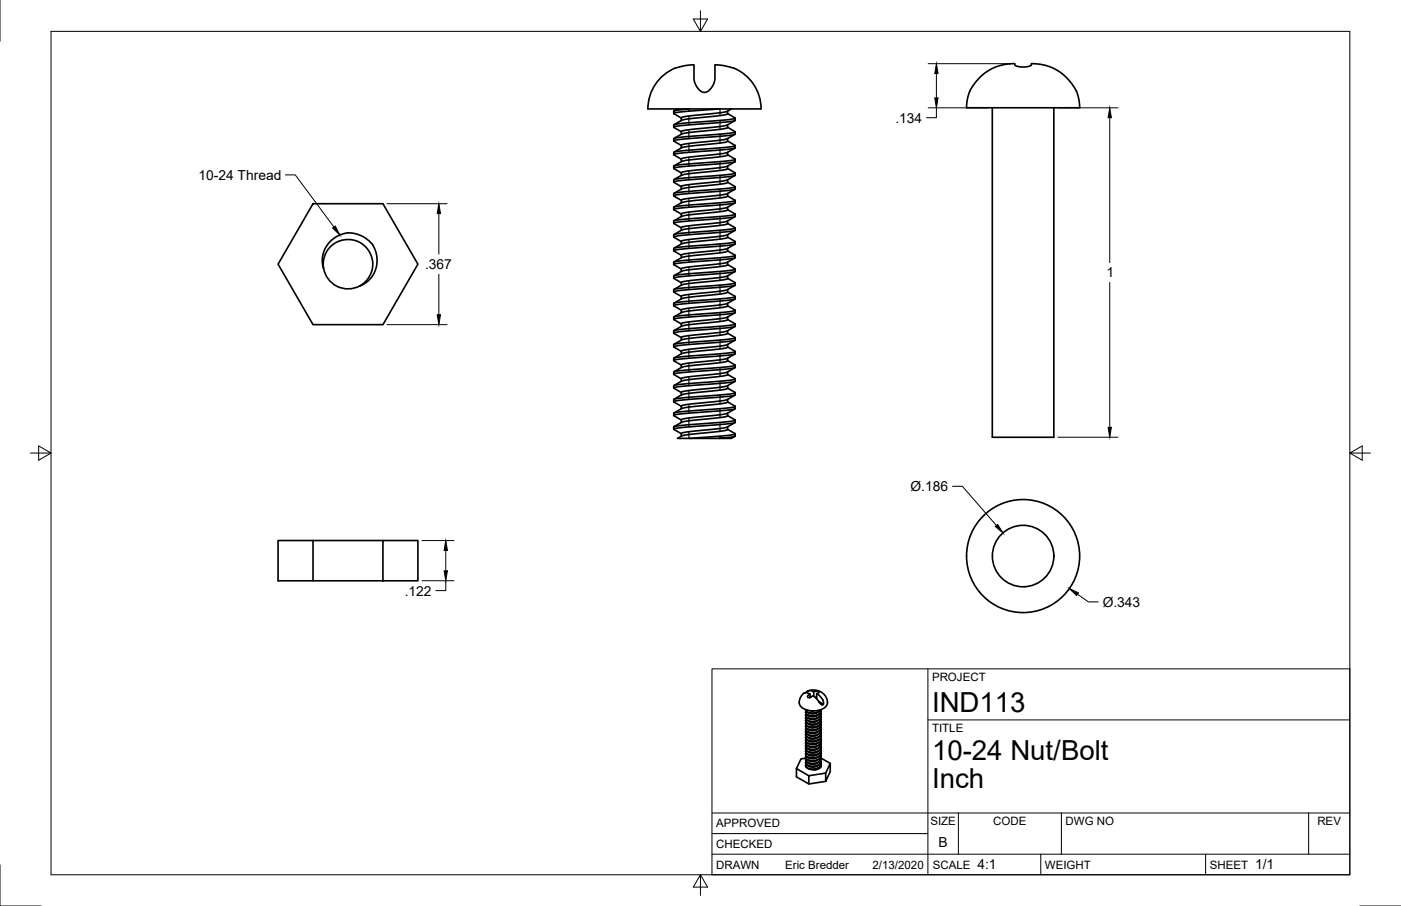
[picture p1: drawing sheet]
<svg xmlns="http://www.w3.org/2000/svg" width="432mm" height="279mm" viewBox="0 0 432 279" stroke-linecap="round" stroke-linejoin="round" font-family="sans-serif">
<!-- layer: Visible -->
<g fill="none" stroke="#000" stroke-width=".51">
<path d="M203.9 23.7l2-1.5 2.2-1.2 2.7-.7 3.1-.3v4.3l.2 1.2 1.3 2.1 .9 .7 1 .2 1.5-.9 1.3-2 .2-1.2v-4.4l3.1 .3 2.6 .7a13.2 13.2 0 0 1 8.5 12.6h-34.8a13.3 13.3 0 0 1 4.2-9.9zM208.8 33.6l-1.1 .6M210 36.3v.8M210.1 37.1l-2.4 1.4M212.6 33.6l-4.7 .6-.3 .1v.7M221.6 33.6l-10.2 .8-3.7 .5 2.3 1.5M224.2 35.1l-2.2 .5-9.5 1-2.4 .5M224.2 39.3l-1.7 .5-9.5 1-2.9 .5M224.3 34.3v.7l2.3 1.4-3 .6-14.6 1.2-1.3 .3-.1 .7M224.3 38.5v.8l2.2 1.3M225.4 33.6l-2.1 1-11.5 1.2-1.8 .5M226.5 37.2l-2.3 1.4-.9 .2-11.5 1.3-1.8 .5"/>
<path d="M226.6 37.1l-2.2 .5-13.9 1.1-2.8 .5 2.3 1.4M226.6 36.4v.7M302.2 23.6l1.9-1.5 1.7-1 3.7-1.2 3.3-.3v.5l.6 .3 2.4 .3 1.9-.5 .2-.6 2.9 .3 3.2 .8 3.3 2 2.4 2.3 2.1 3.1a12.7 12.7 0 0 1 .9 5.1h-34.8a10.2 10.2 0 0 1 1.1-5.4l1.6-2.3zM305.8 33.2v101.7h19v-101.7M210 40.6v.8M210 49v.8M210 53.3v.8M210.1 41.3l-2.4 1.4M210.1 49.8l-2.4 1.4M210.1 54l-2.4 1.4M224.2 43.6l-2.2 .5-11.4 1.3-2.9 1.5M224.2 56.3l-2.2 .5-11.4 1.3-2.9 1.5"/>
<path d="M224.2 47.8l-1.7 .5-10 1-2.4 .5M224.2 52l-1.7 .5-9.5 1-2.9 .5M224.3 42.7v.8l2.3 1.4-3 .6-14.6 1.2-1.3 .2-.1 .8M224.3 47.7l2.3 1.4-3 .6-14.6 1.2-1.3 .3-.1 .7M224.3 52l2.2 1.3M224.3 56.2l2.2 1.3M224.3 47v.8M224.3 51.2v.8M224.3 55.4v.9M224.3 59.7v.8M226.5 40.6l-.3 .3-1.8 .2-15.4 1.3-1.2 .3-.2 .8M226.5 53.3v.2l-.6 .1-2.4 .3-14.5 1.2-1.2 .3-.2 .8"/>
<path d="M226.5 57.5l-.6 .4-2.3 .3-14.6 1.2-1.2 .2-.2 .8M226.5 41.4l-3.2 1.6-12.9 1.6-.4 .2v.8M226.5 45.7l-3.2 1.6-11.1 1.2-2.2 .5M226.5 49.9l-2.3 1.4-.9 .2-11.1 1.2-2.2 .6M226.5 54.1l-3.2 1.6-12.9 1.6-.4 .2v.8M226.5 58.4l-2.3 1.3-.9 .3-11.1 1.2-2.2 .5M226.5 58.3l-2.1 .4-13.9 1.1-2.8 .5 2.3 1.5M226.5 41.3l-2.1 .5-13.9 1.1-2.8 .5 2.3 1.5M226.6 54l-2.2 .5-13.9 1.1-2.8 .5 2.3 1.5M226.6 45.6l-2.2 .4-13.9 1.1-2.9 .6 2.4 1.4M226.6 49.1v.7l-1.5 .4-14.6 1.2-2.8 .5 2.3 1.4M226.6 40.7v.6"/>
<path d="M226.6 44.9v.7M226.6 53.4v.6M226.6 57.6v.7M96.5 62.8h21.5l10.8 18.7-10.8 18.6h-21.5l-10.8-18.6zM101.9 74.3l2.3-1.6a8.4 8.4 0 0 1 9 1.1 8.4 8.4 0 0 1 2.8 8.6l-.8 2-1 1.5-1.3 1.2-2 1.1 2.1-1.8 1.4-2.2 .5-2.4-.3-2.3-1.1-2.4-1.8-1.8-2.1-1.1-2.7-.3-1.7 .2-1.4 .6-1.4 .9-1.2 1.2-1.3 2.7-.3 1.8 .1 1.4-.4-2 .2-2.2 .9-2.1zM210 61.7v.8M210 74.4v.8M210.1 62.5l-2.4 1.4M210.1 66.7l-2.4 1.4M210.1 75.2l-2.4 1.4M224.2 69l-2.2 .5-11.1 1.2-.8 .3-2.4 1.3M224.2 77.4l-2.2 .6-11.1 1.2-.8 .2-2.4 1.4"/>
<path d="M224.2 60.5l-1.7 .5-10.4 1.1-2 .4M224.2 64.7l-1.7 .5-9.5 1-2.9 .5M224.2 73.2l-2.2 .5-9.9 1.1-2 .4M224.3 60.4l2.3 1.4-3 .6-14.6 1.2-1.3 .3-.1 .7M224.3 64.7l2.3 1.4-3 .5-14.6 1.2-1.3 .3-.1 .8M224.3 77.4l2.3 1.4-3 .5-14.6 1.2-1.3 .3-.1 .8M224.3 68.9l2.2 1.3M224.3 73.1l2.2 1.3M224.3 63.9v.8M224.3 68.1v.9M224.3 72.4v.8M224.3 76.6v.8"/>
<path d="M226.5 70.2l-.2 .3-2.8 .4-14.5 1.2-1.2 .2-.2 .8M226.5 74.4v.2l-.6 .2-2.3 .3-14.6 1.2-1.2 .3-.2 .7M226.5 62.6l-2.3 1.4-.9 .2-12.9 1.5-.4 .3v.8M226.5 66.8l-3.2 1.6-12.9 1.6-.4 .1v.9M226.5 71.1l-2.3 1.3-.9 .3-11.1 1.2-2.2 .5M226.5 75.3l-2.4 1.4-.8 .2-12.9 1.5-.4 .2v.9M226.5 79.5l-3.2 1.6-11.1 1.2-2.2 .6M226.5 75.2l-2.1 .5-13.9 1.1-2.8 .5 2.3 1.4M226.6 79.4l-2.2 .5-13.9 1.1-2.9 .5 2.4 1.5M226.6 71l-2.2 .4-13.9 1.1-2.8 .5 2.3 1.5M226.6 62.5l-2.2 .5-13.9 1.1-2.9 .5 2.4 1.4M226.6 66.1v.7l-1.5 .3-14.6 1.2-2.8 .5 2.3 1.5"/>
<path d="M226.6 61.8v.7M226.6 70.3v.7M226.6 74.5v.7M226.6 78.8v.6M99.7 82.7a7.6 7.6 0 0 0 11.2 5.5M210 82.9v.8M210 87.1v.8M210 91.4v.8M210 95.6v.8M210.1 83.7l-2.4 1.3M210.1 87.9l-2.4 1.4M210.1 92.1l-2.4 1.4"/>
<path d="M224.2 81.7l-1.7 .4-10.4 1.1-2 .5M224.2 90.1l-2.2 .6-9.9 1-2 .4M224.2 94.4l-2.2 .5-11.1 1.2-.8 .3-2.4 1.3M224.2 98.6l-2.2 .5-9.4 1-2.5 .5M224.3 81.6l2.3 1.4-3 .6-14.6 1.2-1.3 .2-.1 .8M224.3 85.8l2.3 1.4-3.1 .6-14.5 1.2-1.3 .3-.1 .7M224.3 94.3l2.3 1.4-2.8 .5-14.8 1.3-1.2 .2-.2 .8M224.3 98.5l2.3 1.4-2.9 .6-14.7 1.2-1.3 .3-.1 .7M224.3 85.1l-.1 .8-1 .4-11.1 1.2-2 .4M224.3 90.1l2.2 1.3M224.3 80.8v.9M224.3 89.3v.8"/>
<path d="M224.3 93.5v.9M224.3 97.8v.8M226.5 91.4l-.2 .3-2.7 .3-14.6 1.2-1.2 .3-.2 .8M226.5 83.8l-2.9 1.5-11.4 1.3-2.2 .5M226.5 88l-2.4 1.4-.8 .2-11.1 1.2-2.2 .6M226.5 92.2l-3.2 1.6-11.1 1.2-2.2 .6M226.5 96.5l-2.3 1.3-.9 .3-11.1 1.2-2.2 .5M226.5 92.1l-2.1 .5-13.9 1.1-2.8 .5 2.3 1.5M226.6 96.4l-2.2 .4-13.9 1.1-2.8 .5 2.3 1.5v.7M226.6 87.9l-2.2 .5-13.9 1.1-2.8 .5 2.3 1.4M226.6 99.9l-.1 .8-1.3 .3-14.7 1.2-2.9 .5 2.4 1.4M226.6 83l-.1 .7-1.4 .4-14.6 1.1-2.8 .5 2.3 1.5"/>
<path d="M226.6 87.2v.7M226.6 91.5v.6M226.6 95.7v.7M210 108.3v.8M210 112.5v.8M210.1 100.6l-2.4 1.4M210.1 109.1l-2.4 1.3M210.1 113.3l-2.4 1.4M224.2 102.8l-2.2 .6-11.1 1.2-.8 .2-2.4 1.4M224.2 107.1l-1.7 .4-9.9 1.1-2.5 .5M224.2 115.5l-2.2 .6-11.4 1.2-2.9 1.6M224.2 111.3l-2.2 .5-9.4 1-2.5 .5"/>
<path d="M224.2 119.8l-1.7 .4-9.9 1.1-2.5 .5M224.3 102.8l2.3 1.4-2.9 .5-14.6 1.2-1.4 .3-.1 .8M224.3 114.7v.8l2.3 1.4-2.9 .5-14.6 1.2-1.4 .3-.1 .8M224.3 119.7l2.3 1.4-2.9 .5-14.6 1.2-1.4 .3-.1 .8M224.3 106.2v.8l2.2 1.3M224.3 110.5v.7l2.2 1.3M224.3 102v.8M224.3 118.9v.9M226.5 108.3l-.2 .3-2.6 .3-14.6 1.2-1.3 .3-.2 .8M226.5 112.5l-.2 .3-2.5 .4-14.7 1.2-1.4 .3-.1 .7M226.5 100.7l-2.4 1.4-.8 .2-12.9 1.5-.4 .2v.9M226.5 104.9l-3.2 1.6-11.1 1.2-2.2 .6"/>
<path d="M226.5 109.2l-2.3 1.3-.9 .3-11.1 1.2-2.2 .5M226.5 113.4l-2.4 1.4-.8 .2-13 1.6-.3 .1v.9M226.5 117.6l-3.2 1.6-11.1 1.2-2.2 .6M226.5 109.1l-2.1 .4-13.7 1.1-3 .5 2.3 1.5M226.6 113.3l-2.2 .5-13.7 1.1-3 .5 2.3 1.4M226.6 116.9l-.1 .7-1.3 .3-14.5 1.2-3.1 .5 2.4 1.5M226.6 104.2l-.1 .7-1.3 .3-14.5 1.2-3 .5 2.3 1.5M226.6 108.4v.7M226.6 112.6v.7M210 121v.8M210 125.2v.8M210 133.7v.8"/>
<path d="M210.1 134.5l-1.3 .7h3.8M210.1 121.8l-2.4 1.3M210.1 126l-2.4 1.4M212.6 135.2h9M224.2 128.2l-2.2 .6-11.4 1.2-2.9 1.6M224.2 124l-1.7 .5-9.9 1-2.5 .5M224.2 132.5l-2.2 .5-9.4 1-2.5 .5M224.3 132.4l2.3 1.4-3.7 .6-10.3 .8M224.3 123.9l2.2 1.3M224.3 128.2l2.2 1.3M224.3 123.2v.8M224.3 127.4v.8"/>
<path d="M224.3 131.6v.9M226.5 125.2l-.2 .3-2.6 .4-14.6 1.2-1.3 .3-.2 .7M226.5 129.5l-.2 .3-2.5 .3-14.7 1.2-1.4 .3-.1 .8M226.5 121.9l-2.3 1.3-.9 .3-11.1 1.2-2.2 .5M226.5 126.1l-3.2 1.6-12.8 1.5-.5 .3v.8M226.5 130.3l-2.3 1.4-.9 .2-11.1 1.2-2.2 .6M226.5 126l-2.1 .5-13.7 1.1-3 .5 2.3 1.4M226.6 130.2l-2.2 .5-13.7 1.1-3.1 .5 2.4 1.5M226.6 121.8l-2.2 .4-13.7 1.1-3 .6 2.3 1.4M226.6 133.8v.7l-.2 .1-4.8 .6h3.8l1.1-.6M226.6 121.1v.7M226.6 125.3v.7"/>
<path d="M226.6 129.6v.6M96.5 166.7h-10.8v12.4h43.1v-12.4h-10.8v12.4M118 166.7h-21.5v12.4M249.1 213l1.9-.2 2 .6 1.4 1.2 .6 1.6a2.18 2.18 0 0 1-1.9 2.6 5.5 5.5 0 0 1-6.7-1.6l-.1-.7 .3-1.2 1.1-1.5 .9-.2 1 .4 .1 1.1M249.7 214l-.7 .5-.1 .4 .4 .3 .7-.2M249.7 214.8l.3 .2M249.8 219.2l1 .1M250.8 214.7v-1.3l.7-.3 .8 .2 .1 .3-.7 .3v1.6M250.8 213.4l-1.4-.4-1.2 .6M251.4 215.1h.1M251.7 213.9l1 .8 .9 1.2 .2 .8-.1 .6-.3 .1-.4-.2-1.7-2.1a.74 .74 0 0 0-1.3-.1M251.7 215l-.3 .1"/>
<path d="M251.9 219.7l-1.2 .4-1.5-.3M252.4 216.3l1.3 .9M252.9 218.9l-.9 .8-1.4 .3-1.5-.2-.8-.8 .9 .7 1.6 .2 1.2-.3 .8-.7M253 219.7v.6l-.4 .6-.6 .4-1.3 .3-1.9-.4-.5-.5 .1-.6M253 218.9v.6l-.5 .6-1.8 .6-1.8-.3-.5-.5v-.7M253 219.2l-.1 .6-.5 .5-1.6 .6-1.9-.3-.5-.5-.1-.5M248.3 233.8l-1.4 .2-1.4 3M249.3 239.2l-3.8-2.2v2.6l3.8 2.2 5.2-.8 1.4-3v-2.6l-1.4 3v2.6M251.9 220.6l-1.2 .4-1.5-.3M251.9 221.5l-1.2 .4-1.5-.4M251.9 222.3l-1.3 .4-1.4-.3M251.9 223.2l-1.3 .4-1.4-.3"/>
<path d="M251.9 224.1l-1.4 .4-1.3-.4M251.9 224.9l-1.2 .4-1.5-.3M251.9 225.8l-1.1 .4-1.6-.4M251.9 226.7l-1.2 .4-1.5-.4M251.9 227.5l-1.3 .4-1.4-.3M251.9 228.4l-1.2 .4-1.5-.3M251.9 229.3l-1.4 .4-1.3-.4M251.9 230.1l-1.1 .4-1.6-.3M251.9 231l-1.1 .4-1.6-.3M251.9 231.8l-1.2 .4-1.5-.3M251.9 232.7l-1.2 .4-1.5-.3M251.9 233.6l-1.2 .4-1.5-.4"/>
<path d="M251.9 234.4l-1.4 .4-1.3-.3M251.9 235.3l-1.4 .4-1.3-.3M251.9 236.2l-1.1 .4-1.6-.4M251.9 237l-.9 .4M253 220.5v.7l-.4 .5-.7 .5-1.2 .3-1.1-.1-.8-.4-.5-.5 .1-.5M253 222.3v.6l-.4 .6-1.8 .7-1.9-.3-.6-.6 .1-.6M253 223.1v.8l-.4 .5-1.8 .7-1.8-.3-.7-.6 .1-.6M253 224v.6l-.4 .6-1.8 .7-2-.3-.5-.6 .1-.6M253 226.6v.6l-.4 .6-1.7 .7-2-.3-.6-.6 .1-.6M253 227.4v.6l-.3 .6-1 .6-.8 .2-2-.3-.5-.5v-.7M253 230v.6l-.4 .7-1.9 .7-1.9-.4-.5-.5 .1-.6M253 230.9v.6l-.4 .7-1.9 .7-1.9-.4-.5-.6 .1-.6"/>
<path d="M253 231.8v.6l-.4 .6-.8 .5-1.1 .2-1.1-.1-.8-.3-.5-.6 .1-.5M253 233.5v.6l-.4 .7-1.8 .6-1.9-.3-.6-.6 .1-.6M253 234.4v.6l-.4 .6-1.8 .7-1.1-.1-.9-.3-.5-.5 .1-.6M253 221.4v.6l-.4 .6-1.7 .7-2-.3-.5-.5v-.7M253 224.9v.6l-.4 .6-1.9 .7-1.9-.4-.5-.6 .1-.5M253 225.7v.7l-.4 .5-.7 .5-1.2 .3-1-.1-.9-.4-.5-.6 .1-.5M253 228.3v.6l-.3 .6-.7 .4-1.2 .4-1.1-.1-.9-.4-.5-.5 .1-.6M253 229.2v.6l-.4 .6-.6 .4-1.3 .3-1.9-.4-.5-.5 .1-.6M253 232.6v.7l-.5 .7-1.7 .6-1.2-.1-.8-.4-.5-.5 .1-.5M253 235.2v.7l-.4 .6-.6 .4-1.3 .3-1.9-.4-.4-.5v-.7M253 236l.1 .3M253 235.9l.1 .5"/>
<path d="M253 235.6l-.1 .6-.5 .5-1.4 .6-2-.3-.5-.4-.2-.6M253 234.7l-.4 1-1.7 .7-1.9-.2-.5-.5-.2-.5M253 233.9l-.1 .5-.6 .7-1.6 .5-1.9-.4-.5-.9M253 233l-.1 .6-.6 .6-1.6 .5-1.8-.3-.5-.5-.1-.5M253 232.1l-.5 1.1-1.7 .6-1.9-.3-.5-.5-.1-.4M253 231.3l-.4 1-1.8 .7-1.9-.4-.5-.4-.1-.5M253 230.4v.5l-.6 .7-1.6 .5-2-.3-.5-1M253 229.5l-.1 .7-.5 .5-1.8 .6-1.7-.4-.5-.4-.1-.5M253 228.7l-.4 1-1.7 .7-1.8-.3-.6-.4-.2-.6M253 227.8l-.1 .6-.6 .6-1.6 .5-1.8-.3-.5-.5-.1-.5M253 226.9l-.4 1.1-1.8 .7-2-.4-.5-.9M253 226.1l-.4 1-1.8 .7-1.9-.3-.5-.5-.1-.5"/>
<path d="M253 225.2l-.1 .6-.5 .6-1.6 .5-1.9-.3-.5-.5-.1-.4M253 224.3l-.1 .7-.5 .5-1.8 .6-1.7-.4-.5-.4-.1-.5M253 223.5v.5l-.6 .6-1.5 .6-1.8-.2-.6-.5-.2-.6M253 222.6l-.1 .6-.6 .6-1.6 .5-1.8-.3-.5-.5-.1-.4M253 221.8l-.1 .5-.4 .6-1.8 .6-1.8-.4-.5-.4-.1-.5M253 220.9l-.5 1.1-1.7 .6-1.9-.3-.5-.5-.1-.5M253 220l-.4 1.1-1.8 .6h-1l-1-.3-.4-.4-.1-.5M253 233.8l2.9 1.6M253.1 236.4l-.5 .5-.8 .4h-1.6M254.5 238.4l-5.2 .8v2.6"/>
<circle cx="315.3" cy="171.5" r="9.5"/>
<circle cx="315.3" cy="171.5" r="17.4"/>
</g>
<!-- layer: Hidden -->
<g fill="none" stroke="#000" stroke-width=".36">
<path d="M212.3 33.6v.7M212.3 35.8v2.7M221.9 33.6v2M221.9 37.1v2.8M212.3 40v2.8M212.3 44.2v2.8M212.3 48.5v2.7M212.3 52.7v2.8M212.3 56.9v2.8M221.9 41.4v2.7M221.9 45.6v2.7M221.9 49.8v2.8"/>
<path d="M221.9 54.1v2.7M221.9 58.3v2.7M212.3 61.2v2.7M212.3 65.4v2.8M212.3 69.6v2.8M212.3 73.9v2.7M212.3 78.1v2.8M221.9 62.5v2.8M221.9 66.8v2.7M221.9 71v2.7M221.9 75.2v2.8M221.9 79.5v2.7"/>
<path d="M212.3 82.3v2.8M212.3 86.6v2.7M212.3 90.8v2.8M212.3 95v2.8M212.3 99.3v2.7M221.9 83.7v2.7M221.9 87.9v2.8M221.9 92.2v2.7M221.9 96.4v2.7M212.3 103.5v2.8M212.3 107.7v2.8M212.3 112v2.7"/>
<path d="M212.3 116.2v2.8M221.9 100.6v2.8M221.9 104.9v2.7M221.9 109.1v2.7M221.9 113.3v2.8M221.9 117.6v2.7M212.3 120.4v2.8M212.3 124.7v2.7M212.3 128.9v2.8M212.3 133.1v2.1M221.9 121.8v2.7M221.9 126v2.8"/>
<path d="M221.9 130.3v2.7M221.9 134.5v.7"/>
</g>
<!-- layer: Visible -->
<circle cx="248.3" cy="218.9" r=".25" fill="#000"/>
<!-- layer: Border -->
<path d="M0 0v12.7M15.7 9.7h400.3v260.1h-400.3zM215.9 3.3v6.4l-2.2-3.8h4.4l-2.2 3.8M9.4 139.7h6.3l-3.8-2.2v4.4l3.8-2.2M416 139.7l3.8 2.2v-4.4l-3.8 2.2h6.4M0 266.7v12.7h12.7M215.9 269.8l2.2 3.8h-4.4l2.2-3.8v6.3M419.1 279.4h12.7" fill="none" stroke="#000" stroke-width=".31"/>
<!-- layer: Titleblock -->
<path d="M219.4 206.3h196.6v63.5h-196.6zM286 206.3v63.5M286 222h130M219.4 257.1h66.6M219.4 250.7h196.6M295.4 250.7v12.7M327.1 250.7v12.7M403.3 250.7v12.7M219.4 263.4h196.6M320.8 263.4v6.4M371.6 263.4v6.4" fill="none" stroke="#000" stroke-width=".31"/>
<!-- layer: Dimensions -->
<g fill="none" stroke="#000" stroke-width=".31">
<path d="M286.1 19.6h25.4M286.1 33.3h18.5M288.6 33.3v3h-3M288.6 22.7v7.5M326.1 33.3h18.5M342 36.3v44.7M119.3 62.8h18.5M135.3 65.9v12.5M135.3 84.6v12.5M342 87.1v44.7M119.3 100.1h18.5M326.1 134.8h18.5"/>
<path d="M293.6 150h3l10.5 12.1M130 166.7h9.9M130 179.1h9.9M137.4 179.1v3h-3.1M137.4 169.8v6.2M332.1 183.2l3.3 2.4h3.1"/>
</g>
<path d="M288.6 19.6l.5 3.1h-1zM288.1 30.2h1l-.5 3.1zM342 33.3l.5 3h-1zM135.3 62.8l.5 3.1h-1.1zM134.7 97.1h1.1l-.5 3zM341.5 131.8h1l-.5 3zM137.4 166.7l.5 3.1h-1zM136.9 176h1l-.5 3.1zM306.7 162.4l.8-.7 1.6 2.6zM329.6 181.5l2.8 1.3-.6 .9z" fill="#000" stroke="#000" stroke-width=".31"/>
<!-- layer: Annotations -->
<path d="M102.5 70.3l.8-.6 1.4 2.8z" fill="#000" stroke="#000" stroke-width=".31"/>
<path d="M87.9 53.9h3.1l11.9 16.1" fill="none" stroke="#000" stroke-width=".31"/>
<g font-size="8.5">
<text x="287.3" y="219.5">IND113</text>
<text x="287.3" y="234.5">10-24 Nut/Bolt</text>
<text x="287.3" y="243.1">Inch</text>
</g>
<g font-size="4.3">
<text x="275.9" y="37.8">.134</text>
<text x="61.2" y="55.5">10-24 Thread</text>
<text x="131" y="83">.367</text>
<text x="341" y="85.6">1</text>
<text x="280.6" y="151.4">Ø.186</text>
<text x="124.8" y="183.7">.122</text>
<text x="339.9" y="187.1">Ø.343</text>
<text x="289.3" y="261.2">B</text>
<text x="301.2" y="268.1">4:1</text>
<text x="386.8" y="268.1">1/1</text>
</g>
<g font-size="3.5">
<text x="287.3" y="210.1">PROJECT</text>
<text x="287.3" y="225.8">TITLE</text>
<text x="220.7" y="255.2">APPROVED</text>
<text x="286.7" y="254.5">SIZE</text>
<text x="306.1" y="254.5">CODE</text>
<text x="328.4" y="254.5">DWG NO</text>
<text x="406" y="254.5">REV</text>
<text x="220.7" y="261.5">CHECKED</text>
<text x="220.7" y="267.9">DRAWN</text>
<text x="242" y="267.9">Eric Bredder</text>
<text x="268.9" y="267.9">2/13/2020</text>
<text x="287.5" y="267.9">SCALE</text>
<text x="322.1" y="267.9">WEIGHT</text>
<text x="372.9" y="267.9">SHEET</text>
</g>
</svg>
